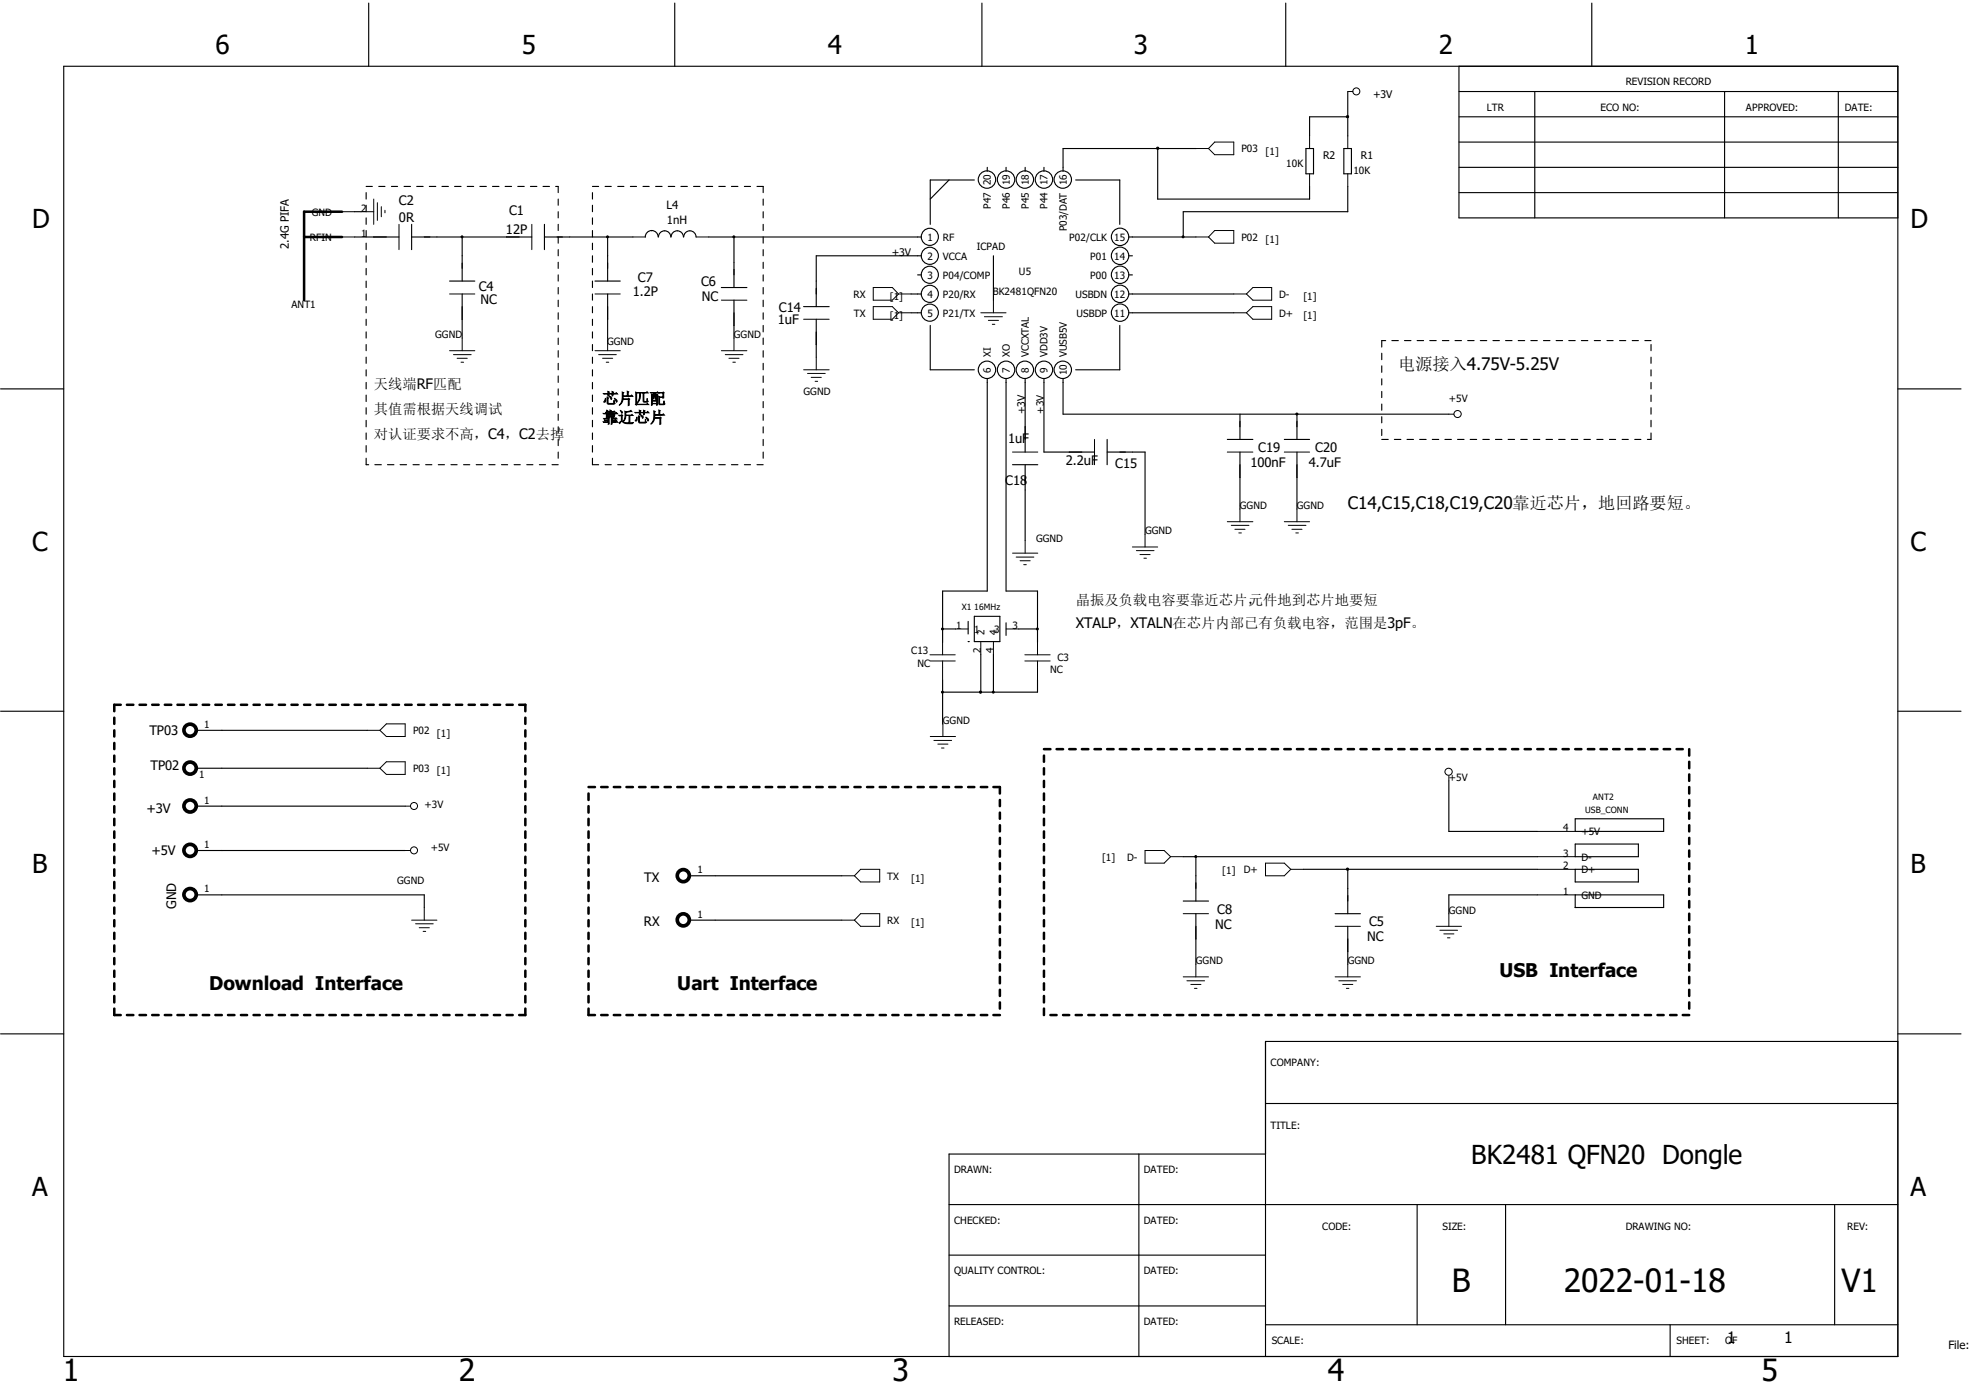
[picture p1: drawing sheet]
<svg xmlns="http://www.w3.org/2000/svg" width="297mm" height="210mm" viewBox="0 0 297 210" stroke-linecap="round" stroke-linejoin="round" font-family="sans-serif">
<g fill="none" stroke="#000" stroke-width=".17">
<path d="M9.6 10h276.5v194.5h-276.5zM55.6 .5v9.5M101.7 .5v9.5M148 .5v9.5M193.8 .5v9.5M203.2 17.6h-5.8v2.9M203.2 13.8v6.7M220 13.8h66.1M220 17.6h66.1M220 10v22.9h66.1M231.4 13.8v19.1M240 .5v9.5"/>
<path d="M260 13.8v19.1M277.2 13.8v19.1M53.5 35.7h6.7M53.5 31.9h.9M55.2 28.1h.9M55.2 29v1M55.2 30.9v1M55.2 32.9v.9M55.2 34.8v.9M55.2 36.7v.9M55.2 38.6v.9M57.1 28.1h.9"/>
<path d="M59 28.1h.9M60.9 28.1h1M62.1 35.7h18.1M62.1 33.8v3.8M62.8 28.1h1M64.7 28.1h1M66.6 28.1h1M68.5 28.1h1M69.7 35.7v6.7M70.4 28.1h1M72.3 28.1h1M74.3 28.1h.9"/>
<path d="M76.2 28.1h.9M78.1 28.1h.9M80 28.1h.9M81.9 28.1h.9M82.1 35.7h13.3M82.1 33.8v3.8M83.8 28.1h.4v.9M84.2 30v.9M84.2 31.9v1M84.2 33.8v1M84.2 35.7v1M84.2 37.6v1"/>
<path d="M84.2 39.5v1M89.3 29v1M89.3 30.9v1M89.3 32.9v.9M89.3 34.8v.9M89.3 36.7v.9M89.3 38.6v.9M89.3 28.1h1M91.2 28.1h1M91.6 35.7v6.7M93.1 28.1h1M95 28.1h1"/>
<path d="M96.9 28.1h1M98.3 34.8a.86 .86 0 0 0-1 .9M98.3 34.8a.97 .97 0 0 1 .9 .9M98.8 28.1h1M100.8 28.1h.9M101.1 35.7a.93 .93 0 0 0-.9-.9 .93 .93 0 0 0-.9 .9M102.7 28.1h.9M103 35.7a.93 .93 0 0 0-.9-.9 .93 .93 0 0 0-.9 .9M104.6 28.1h.9M104.9 35.7a.93 .93 0 0 0-.9-.9 .93 .93 0 0 0-.9 .9M106.5 28.1h.9M106.8 35.7h32.1"/>
<path d="M108.4 28.1h.9M110.3 28.1h1M110.7 35.7v7.6M112.2 28.1h1M114.1 28.1h1v.9M115.1 30v.9M115.1 31.9v1M115.1 33.8v1M115.1 35.7v1M115.1 37.6v1M115.1 39.5v1M138.9 38.6h-15.8v7.6"/>
<path d="M143.1 27.1l-2.8 2.9M146.9 27.1h-6.6v6.7M148.8 25.2v.6M149.8 38.6v6.7M151.7 25.2v.6M154.6 25.2v.6M157.4 25.2v.6M162.2 27.1h6.6v6.7M170.2 35.7h10.1M170.2 38.6h.5M174.5 22.4v7.6h22.9v-1.9M180.3 22.4h-20v3.4"/>
<path d="M196.9 22.4h1.1v3.8h-1.1zM202.6 22.4h1.2v3.8h-1.2zM203.2 28.1v3.8h-24.8v3.8M220 21.4h66.1M220 25.2h66.1M220 29h66.1M.1 58.6h9.5M55.2 40.5v.9M55.2 42.4v.9M55.2 44.3v1M55.2 46.2v1M55.2 48.1v1"/>
<path d="M55.2 50v1M55.2 51.9v1M55.2 53.8v1M55.2 55.8v.9M55.2 57.7v.9M55.2 59.6v.9M67.8 42.4h3.8M69.7 44.3v6.7M84.2 41.4v1M84.2 43.3v1M84.2 45.3v.9M84.2 47.2v.9"/>
<path d="M84.2 49.1v.9M84.2 51v.9M84.2 52.9v.9M84.2 54.8v1M84.2 56.7v1M84.2 58.6v1M89.3 40.5v.9M89.3 42.4v.9M89.3 44.3v1M89.3 46.2v1M89.3 48.1v1M89.3 50v1"/>
<path d="M89.3 51.9v1M89.3 53.8v1M89.3 55.8v.9M89.3 57.7v.9M89.3 59.6v.9M89.7 42.4h3.8M91.6 44.3v6.7M108.8 43.3h3.8M110.7 45.3v5.7M115.1 41.4v1M115.1 43.3v1M115.1 45.3v.9"/>
<path d="M115.1 47.2v.9M115.1 49.1v.9M115.1 51v.9M115.1 52.9v.9M115.1 54.8v1M115.1 56.7v1M115.1 58.6v1M121.2 46.2h3.8M123.1 48.1v5.7M137.4 44.3h1.5M137.4 47.2h1.5M138.3 41.4h.6"/>
<path d="M140.3 49.1v6.7h6.6M148.8 57.1v32h-6.7v7.7M151.7 57.1v32h4.7v7.7M154.6 57.1v11.1M157.4 57.1v11.1h7.6M160.3 57.1v5.3h58.1M168.8 49.1v6.7h-6.6M170.2 41.4h.5M170.2 44.3h15.8M170.2 47.2h15.8M208.3 53.3v.9M208.3 55.2v.9"/>
<path d="M208.3 57.1v.9M208.3 59v.9M208.9 51.4h-.6v.9M209.8 51.4h1M211.8 51.4h.9M213.7 51.4h.9M215.6 51.4h.9M217.5 51.4h.9M219.4 51.4h.9M221.3 51.4h.9M223.2 51.4h1M225.1 51.4h1"/>
<path d="M227 51.4h1M228.9 51.4h1M230.8 51.4h1M232.7 51.4h1M234.6 51.4h1M236.5 51.4h1M238.4 51.4h1M240.4 51.4h.9M242.3 51.4h.9M244.2 51.4h.9M246.1 51.4h.9M248 51.4h.9"/>
<path d="M248.9 51.9v1M248.9 53.8v1M248.9 55.8v.9M248.9 57.7v.9M248.9 59.6v.9M286.1 58.6h9.6M55.2 69.1v1h.4M55.2 61.5v.9M55.2 63.4v.9M55.2 65.3v1M55.2 67.2v1M56.5 70.1h1"/>
<path d="M58.4 70.1h1M60.3 70.1h1M62.3 70.1h.9M64.2 70.1h.9M66.1 70.1h.9M68 70.1h.9M69.9 70.1h.9M71.8 70.1h.9M73.7 70.1h.9M75.6 70.1h.9M77.5 70.1h.9M79.4 70.1h.9"/>
<path d="M81.3 70.1h1M83.2 70.1h1M84.2 60.5v1M84.2 62.4v1M84.2 64.3v1M84.2 66.3v.9M84.2 68.2v.9M89.3 61.5v.9M89.3 63.4v.9M89.3 65.3v1M89.3 67.2v1M89.3 69.1v1h1"/>
<path d="M91.2 70.1h1M93.1 70.1h1M95 70.1h1M96.9 70.1h1M98.8 70.1h1M100.8 70.1h.9M102.7 70.1h.9M104.6 70.1h.9M106.5 70.1h.9M108.4 70.1h.9M110.3 70.1h1M112.2 70.1h1"/>
<path d="M114.1 70.1h1M115.1 60.5v1M115.1 62.4v1M115.1 64.3v1M115.1 66.3v.9M115.1 68.2v.9M152.7 70.1h3.8M154.6 70.1v11.4M166.9 68.2h5.7v12.4M166.9 66.3v3.8M185 66.3h3.9M186.9 62.4v3.9"/>
<path d="M186.9 68.2v8.6M193.6 66.3h3.8M195.5 62.4h.1M195.5 62.4v3.9M195.5 68.2v8.6M208.3 60.9v.9M208.3 62.8v1M208.3 64.7v1M208.3 66.3h1M210.2 66.3h1M212.1 66.3h1M214 66.3h1"/>
<path d="M215.9 66.3h1M217.8 66.3h1M219.8 66.3h.9M221.7 66.3h.9M223.6 66.3h.9M225.5 66.3h.9M227.4 66.3h.9M229.3 66.3h1M231.2 66.3h1M233.1 66.3h1M235 66.3h1M236.9 66.3h1"/>
<path d="M238.8 66.3h1M240.7 66.3h1M242.7 66.3h.9M244.6 66.3h.9M246.5 66.3h.9M248.9 65.3v1h-.5M248.9 61.5v.9M248.9 63.4v.9M142.1 94.8h2M146 93.7v1.9M146.9 92.9h3.8v3.8h-3.8zM147.9 98.6v5.8"/>
<path d="M149.8 98.6v5.8M151.7 93.9v1.9M153.6 94.8h2.8M.1 107.2h9.5M29.6 110.1h25.8M29.6 115.8h25.8M142.1 102.5l.1 6.6M156.4 102.5v1.9h-14.3M218.4 117.7v7.6h13.4M286.1 107.2h9.6M29.6 128.2h31.5M29.6 134.9h34.4v1.9"/>
<path d="M29.6 121.5h31.5M104 132h22.9M104 138.7h22.9M178.4 129.2h53.4M178.4 135.8h3.8M180.3 129.2v6.6M180.3 137.8v7.6M196.5 131.1h35.3M201.3 137.8h3.8M203.2 131.1v6.7M203.2 139.7v5.7M231.8 134.9h-13.4v2.9"/>
<path d="M237.5 134.9h13.3v1.9h-13.3zM237.5 123.4h13.3v1.9h-13.3zM237.5 127.3h9.5v1.9h-9.5zM237.5 131.1h9.5v1.9h-9.5zM.1 155.9h9.5M286.1 157h-95.3v47.5M286.1 155.9h9.6M171.7 174v30.5M190.8 166.4h95.3M190.8 174h-47.7v30.5M143.1 181.6h143M143.1 189.2h47.7"/>
<path d="M143.1 196.9h47.7M190.8 199.7h95.3M213.7 181.6v18.1M227 181.6v18.1M251.8 199.7v4.8M276.6 181.6v18.1"/>
<circle cx="140.2" cy="35.7" r="1.29"/>
<circle cx="140.2" cy="38.6" r="1.29"/>
<circle cx="148.8" cy="27.1" r="1.31"/>
<circle cx="151.7" cy="27.1" r="1.31"/>
<circle cx="154.5" cy="27.1" r="1.31"/>
<circle cx="157.4" cy="27.1" r="1.31"/>
<circle cx="160.2" cy="27.1" r="1.31"/>
<circle cx="168.9" cy="38.6" r="1.31"/>
<circle cx="168.9" cy="35.7" r="1.31"/>
<circle cx="140.2" cy="44.3" r="1.29"/>
<circle cx="140.2" cy="41.4" r="1.29"/>
<circle cx="140.2" cy="47.1" r="1.29"/>
<circle cx="148.8" cy="55.8" r="1.31"/>
<circle cx="151.7" cy="55.8" r="1.31"/>
<circle cx="154.5" cy="55.8" r="1.31"/>
<circle cx="157.4" cy="55.8" r="1.31"/>
<circle cx="160.2" cy="55.8" r="1.31"/>
<circle cx="168.9" cy="44.3" r="1.31"/>
<circle cx="168.9" cy="41.4" r="1.31"/>
<circle cx="168.9" cy="47.1" r="1.31"/>
</g>
<g fill="none" stroke="#000" stroke-width=".38">
<path d="M45.8 35.7h5.8M51.6 31.9h-5.8v13.4M17.2 108.2v.9M17.2 110.1v.9M17.2 112v.9M17.2 113.9v1M17.2 115.8v1M17.2 117.7v1M17.2 119.6v1M18.2 106.3h-1v.9M19.1 106.3h1M21 106.3h1"/>
<path d="M22.9 106.3h1M24.8 106.3h1M26.8 106.3h.9M28.7 106.3h.9M30.6 106.3h.9M32.5 106.3h.9M34.4 106.3h.9M36.3 106.3h1M38.2 106.3h1M40.1 106.3h1M42 106.3h1M43.9 106.3h1"/>
<path d="M45.8 106.3h1M47.8 106.3h.9M49.7 106.3h.9M51.6 106.3h.9M53.5 106.3h.9M55.4 106.3h.9M57.3 106.3h1M59.2 106.3h1M61.1 106.3h1M63 106.3h1M64.9 106.3h1M66.8 106.3h1"/>
<path d="M68.7 106.3h1M70.7 106.3h.9M72.6 106.3h.9M74.5 106.3h.9M76.4 106.3h.9M78.3 106.3h.9v.9M79.2 108.2v.9M79.2 110.1v.9M79.2 112v.9M79.2 113.9v1M79.2 115.8v1M79.2 117.7v1"/>
<path d="M79.2 119.6v1M88.7 119.6v1M88.7 118.7h1M90.6 118.7h1M92.5 118.7h1M94.4 118.7h1M96.4 118.7h.9M98.3 118.7h.9M100.2 118.7h.9M102.1 118.7h.9M104 118.7h.9M105.9 118.7h.9"/>
<path d="M107.8 118.7h1M109.7 118.7h1M111.6 118.7h1M113.5 118.7h1M115.4 118.7h1M117.3 118.7h1M119.3 118.7h.9M121.2 118.7h.9M123.1 118.7h.9M125 118.7h.9M126.9 118.7h.9M128.8 118.7h1"/>
<path d="M130.7 118.7h1M132.6 118.7h1M134.5 118.7h1M136.4 118.7h1M138.3 118.7h1M140.3 118.7h.9M142.2 118.7h.9M144.1 118.7h.9M146 118.7h.9M147.9 118.7h.9M149.8 118.7h.9v.9M157.4 113.9v1"/>
<path d="M157.4 115.8v1M157.4 117.7v1M157.4 119.6v1M157.4 112.9h1M159.3 112.9h1M161.2 112.9h1M163.1 112.9h1M165 112.9h1M166.9 112.9h1M168.8 112.9h1M170.7 112.9h1M172.6 112.9h1"/>
<path d="M174.5 112.9h1M176.5 112.9h.9M178.4 112.9h.9M180.3 112.9h.9M182.2 112.9h.9M184.1 112.9h.9M186 112.9h.9M187.9 112.9h1M189.8 112.9h1M191.7 112.9h1M193.6 112.9h1M195.5 112.9h1"/>
<path d="M197.4 112.9h1M199.3 112.9h1M201.3 112.9h.9M203.2 112.9h.9M205.1 112.9h.9M207 112.9h.9M208.9 112.9h.9M210.8 112.9h1M212.7 112.9h1M214.6 112.9h1M216.5 112.9h1M218.4 112.9h1"/>
<path d="M220.3 112.9h1M222.2 112.9h1M224.2 112.9h.9M226.1 112.9h.9M228 112.9h.9M229.9 112.9h.9M231.8 112.9h.9M233.7 112.9h.9M235.6 112.9h.9M237.5 112.9h.9M239.4 112.9h1M241.3 112.9h1"/>
<path d="M243.2 112.9h1M245.1 112.9h1M247 112.9h1M248.9 112.9h1M250.8 112.9h1M252.8 112.9h.9M254.7 112.9v1M254.7 114.9v.9M254.7 116.8v.9M254.7 118.7v.9M17.2 121.5v1M17.2 123.4v1"/>
<path d="M17.2 125.3v1M17.2 127.3v.9M17.2 129.2v.9M17.2 131.1v.9M17.2 133v.9M17.2 134.9v.9M17.2 136.8v1M17.2 138.7v1M79.2 121.5v1M79.2 123.4v1M79.2 125.3v1M79.2 127.3v.9"/>
<path d="M79.2 129.2v.9M79.2 131.1v.9M79.2 133v.9M79.2 134.9v.9M79.2 136.8v1M79.2 138.7v1M88.7 121.5v1M88.7 123.4v1M88.7 125.3v1M88.7 127.3v.9M88.7 129.2v.9M88.7 131.1v.9"/>
<path d="M88.7 133v.9M88.7 134.9v.9M88.7 136.8v1M88.7 138.7v1M150.7 120.6v.9M150.7 122.5v.9M150.7 124.4v.9M150.7 126.3v1M150.7 128.2v1M150.7 130.1v1M150.7 132v1M150.7 133.9v1"/>
<path d="M150.7 135.8v1M150.7 137.8v.9M150.7 139.7v.9M157.4 121.5v1M157.4 123.4v1M157.4 125.3v1M157.4 127.3v.9M157.4 129.2v.9M157.4 131.1v.9M157.4 133v.9M157.4 134.9v.9M157.4 136.8v1"/>
<path d="M157.4 138.7v1M254.7 120.6v.9M254.7 122.5v.9M254.7 124.4v.9M254.7 126.3v1M254.7 128.2v1M254.7 130.1v1M254.7 132v1M254.7 133.9v1M254.7 135.8v1M254.7 137.8v.9M254.7 139.7v.9"/>
<path d="M17.2 152.1v.9h1M17.2 140.6v1M17.2 142.5v1M17.2 144.4v1M17.2 146.3v1M17.2 148.3v.9M17.2 150.2v.9M19.1 153h1M21 153h1M22.9 153h1M24.8 153h1M26.8 153h.9"/>
<path d="M28.7 153h.9M30.6 153h.9M32.5 153h.9M34.4 153h.9M36.3 153h1M38.2 153h1M40.1 153h1M42 153h1M43.9 153h1M45.8 153h1M47.8 153h.9M49.7 153h.9"/>
<path d="M51.6 153h.9M53.5 153h.9M55.4 153h.9M57.3 153h1M59.2 153h1M61.1 153h1M63 153h1M64.9 153h1M66.8 153h1M68.7 153h1M70.7 153h.9M72.6 153h.9"/>
<path d="M74.5 153h.9M76.4 153h.9M79.2 152.1v.9h-.9M79.2 140.6v1M79.2 142.5v1M79.2 144.4v1M79.2 146.3v1M79.2 148.3v.9M79.2 150.2v.9M88.7 152.1v.9h1M88.7 140.6v1M88.7 142.5v1"/>
<path d="M88.7 144.4v1M88.7 146.3v1M88.7 148.3v.9M88.7 150.2v.9M90.6 153h1M92.5 153h1M94.4 153h1M96.4 153h.9M98.3 153h.9M100.2 153h.9M102.1 153h.9M104 153h.9"/>
<path d="M105.9 153h.9M107.8 153h1M109.7 153h1M111.6 153h1M113.5 153h1M115.4 153h1M117.3 153h1M119.3 153h.9M121.2 153h.9M123.1 153h.9M125 153h.9M126.9 153h.9"/>
<path d="M128.8 153h1M130.7 153h1M132.6 153h1M134.5 153h1M136.4 153h1M138.3 153h1M140.3 153h.9M142.2 153h.9M144.1 153h.9M146 153h.9M147.9 153h.9M149.8 153h.9"/>
<path d="M150.7 141.6v.9M150.7 143.5v.9M150.7 145.4v.9M150.7 147.3v1M150.7 149.2v1M150.7 151.1v1M157.4 140.6v1M157.4 142.5v1M157.4 144.4v1M157.4 146.3v1M157.4 148.3v.9M157.4 150.2v.9"/>
<path d="M157.4 152.1v.9M158.4 153h.9M160.3 153h.9M162.2 153h.9M164.1 153h.9M166 153h.9M167.9 153h.9M169.8 153h.9M171.7 153h.9M173.6 153h.9M175.5 153h1M177.4 153h1"/>
<path d="M179.3 153h1M181.2 153h1M183.1 153h1M185 153h1M186.9 153h1M188.9 153h.9M190.8 153h.9M192.7 153h.9M194.6 153h.9M196.5 153h.9M198.4 153h.9M200.3 153h1"/>
<path d="M202.2 153h1M204.1 153h1M206 153h1M207.9 153h1M209.8 153h1M211.8 153h.9M213.7 153h.9M215.6 153h.9M217.5 153h.9M219.4 153h.9M221.3 153h.9M223.2 153h1"/>
<path d="M225.1 153h1M227 153h1M228.9 153h1M230.8 153h1M232.7 153h1M234.6 153h1M236.5 153h1M238.4 153h1M240.4 153h.9M242.3 153h.9M244.2 153h.9M246.1 153h.9"/>
<path d="M248 153h.9M249.9 153h.9M251.8 153h1M253.7 153h1M254.7 141.6v.9M254.7 143.5v.9M254.7 145.4v.9M254.7 147.3v1M254.7 149.2v1M254.7 151.1v1"/>
</g>
<g fill="none" stroke="#000" stroke-width=".55">
<circle cx="28.7" cy="110.1" r=".92"/>
<circle cx="28.7" cy="115.8" r=".92"/>
<circle cx="28.7" cy="134.9" r=".92"/>
<circle cx="28.7" cy="128.2" r=".92"/>
<circle cx="28.7" cy="121.5" r=".92"/>
<circle cx="103" cy="132" r=".91"/>
<circle cx="103" cy="138.7" r=".91"/>
</g>
<g fill="none" stroke="#000" stroke-width=".15">
<path d="M203.2 13.8h.8M51.6 35.7h1.9M51.6 31.9h1.9M54.4 31.9h1.9M56.3 30v3.8M56.9 30.6v2.6M57.5 31.2v1.5M58 31.7v.4M60.2 33.8v3.8M80.2 33.8v3.8M95.4 35.7h1.9M104.9 35.7h1.9"/>
<path d="M180.3 35.7h1.9M180.3 22.4h1.9M183.1 34.8h2.9v1.9h-2.9l-.9-1zM183.1 21.4h2.9v1.9h-2.9l-.9-.9zM197.4 20.5v1.9M197.4 26.2v1.9M203.2 20.5v1.9M203.2 26.2v1.9M67.8 44.3h3.8M67.8 52.9h3.8M68.4 53.5h2.6M68.9 54h1.5"/>
<path d="M69.5 54.6h.4M69.7 51v1.9M89.7 44.3h3.8M89.7 52.9h3.8M90.3 53.5h2.6M90.8 54h1.6M91.4 54.6h.4M91.6 51v1.9M108.8 45.3h3.8M108.8 52.9h3.8M109.3 53.5h2.7M109.9 54h1.5"/>
<path d="M110.5 54.6h.4M110.7 51v1.9M121.2 48.1h3.8M121.2 55.8h3.8M121.8 56.3h2.6M122.3 56.9h1.5M122.9 57.5h.4M123.1 53.8v2M131.7 46.2h2.8l1 1-1 .9h-2.8zM131.7 43.3h2.8l1 1-1 1h-2.8zM135.5 44.3h1.9M135.5 47.2h1.9"/>
<path d="M147.9 47.2h3.8M148.4 47.8h2.7M149 48.3h1.5M149.6 48.9h.4M149.8 45.3v1.9M186 44.3h1.9M186 47.2h1.9M187.9 47.2l1-1h2.8v1.9h-2.8zM188.9 43.3h2.8v2h-2.8l-1-1zM152.7 68.2h3.8M165 66.3v3.8M185 68.2h3.9"/>
<path d="M185 78.7h3.9M185.6 79.2h2.7M186.2 79.8h1.5M186.9 76.8v1.9M193.6 68.2h3.8M193.6 78.7h3.8M194.2 79.2h2.7M194.8 79.8h1.5M195.5 76.8v1.9M218.4 62.4h.8M140.2 98.7h3.8M140.2 99.7h3.8"/>
<path d="M142.1 96.8v1.9M142.1 99.7v2.8M144.1 94.8h1.9M146 96.7h.1M147.9 96.7v1.9M149.8 96.7v1.9M151.7 94.8h1.9M152.7 83.4h3.8M153.2 84h2.7M153.8 84.5h1.5M154.3 85.1h.4M154.5 98.7h3.8"/>
<path d="M154.5 99.7h3.8M154.6 81.5v1.9M156.4 96.8v1.9M156.4 99.7v2.8M170.7 82.5h3.8M171.3 83h2.7M171.9 83.6h1.5M172.5 84.2h.3M172.6 80.6v1.9M186.8 80.3h.4M195.4 80.3h.3M55.4 110.1h1.9"/>
<path d="M55.4 115.8h1.9M57.3 110.1l1-1h2.8v1.9h-2.8zM58.3 114.9h2.8v1.9h-2.8l-1-1zM140.3 111h3.8M140.8 111.6h2.7M141.4 112.2h1.5M141.9 112.8h.4M142.2 109.1v1.9M218.4 117v.7M61.1 121.5h.8M61.1 128.2h.8M62.1 138.7h3.8"/>
<path d="M62.7 139.3h2.6M63.2 139.9h1.5M64 136.8v1.9M126.9 138.7h1.9M126.9 132h1.9M129.8 131.1h2.8v1.9h-2.8l-1-1zM129.8 137.8h2.8v1.9h-2.8l-1-1zM172.6 128.2h2.9l1 1-1 .9h-2.9zM176.5 129.2h1.9M178.4 137.8h3.8M190.8 130.1h2.8l1 1-1 .9h-2.8zM194.6 131.1h1.9"/>
<path d="M201.3 139.7h3.8M216.5 139.7h3.8M218.4 137.8v1.9M231.8 134.9h5.7M231.8 131.1h5.7M231.8 129.2h5.7M231.8 125.3h5.7M237.5 136.8h.1M63.8 140.4h.4M178.4 147.3h3.8M178.9 147.9h2.7M179.5 148.4h1.6"/>
<path d="M180.1 149h.4M180.3 145.4v1.9M201.3 147.3h3.8M201.8 147.9h2.7M202.4 148.4h1.6M203 149h.4M203.2 145.4v1.9M217.1 140.3h2.7M217.7 140.8h1.5M218.2 141.4h.4"/>
<circle cx="204.5" cy="13.8" r=".53"/>
<circle cx="219.8" cy="62.4" r=".54"/>
<circle cx="218.4" cy="116.4" r=".54"/>
<circle cx="62.4" cy="128.2" r=".53"/>
<circle cx="62.4" cy="121.5" r=".53"/>
</g>
<g fill="#000" stroke="#000" stroke-width=".15">
<circle cx="203.2" cy="17.6" r=".17"/>
<circle cx="69.7" cy="35.7" r=".15"/>
<circle cx="91.6" cy="35.7" r=".15"/>
<circle cx="110.6" cy="35.7" r=".15"/>
<circle cx="174.5" cy="22.4" r=".17"/>
<circle cx="178.4" cy="35.7" r=".15"/>
<circle cx="195.5" cy="62.4" r=".15"/>
<circle cx="142.1" cy="94.8" r=".15"/>
<circle cx="156.4" cy="94.8" r=".15"/>
<circle cx="142.1" cy="104.4" r=".15"/>
<circle cx="147.8" cy="104.4" r=".17"/>
<circle cx="149.8" cy="104.4" r=".15"/>
<circle cx="180.3" cy="129.1" r=".15"/>
<circle cx="203.2" cy="131" r=".17"/>
</g>
<g font-size="4.8">
<text x="218.9" y="194.9">B</text>
<text x="235.8" y="194.9">2022-01-18</text>
<text x="277.7" y="194.9">V1</text>
</g>
<g font-size="4.6">
<text x="9.5" y="208.2">1</text>
<text x="69.2" y="208.2">2</text>
<text x="134.6" y="208.2">3</text>
<text x="200.2" y="208.2">4</text>
<text x="265.6" y="208.2">5</text>
</g>
<g font-size="3.9">
<text x="32.5" y="8.1">6</text>
<text x="78.7" y="8.1">5</text>
<text x="124.8" y="8.1">4</text>
<text x="170.9" y="8.1">3</text>
<text x="216.9" y="8.1">2</text>
<text x="263" y="8.1">1</text>
<text x="4.9" y="34.4">D</text>
<text x="288" y="34.4">D</text>
<text x="4.9" y="83">C</text>
<text x="288" y="83">C</text>
<text x="4.9" y="131.7">B</text>
<text x="288" y="131.7">B</text>
<text x="221.8" y="175.5">BK2481 QFN20 Dongle</text>
<text x="4.9" y="180.3">A</text>
<text x="288" y="180.3">A</text>
</g>
<g font-size="2.8">
<text x="31.5" y="149.2">Download Interface</text>
<text x="102.1" y="149.2">Uart Interface</text>
<text x="226.1" y="147.3">USB Interface</text>
</g>
<g font-size="2.6">
<text x="210.8" y="55.8">电源接入4.75V-5.25V</text>
<text x="203.2" y="76.8">C14,C15,C18,C19,C20靠近芯片，地回路要短。</text>
</g>
<g font-size="2.4">
<text x="90.8" y="60.9">芯片匹配</text>
<text x="90.8" y="63.8">靠近芯片</text>
<text x="260.4" y="202.5">1</text>
<text x="269" y="202.5">1</text>
</g>
<g font-size="2.2">
<text x="56.3" y="58.6">天线端RF匹配</text>
<text x="56.3" y="62.4">其值需根据天线调试</text>
<text x="56.3" y="66.3">对认证要求不高，C4，C2去掉</text>
<text x="162.2" y="91.2">晶振及负载电容要靠近芯片，</text>
<text x="162.2" y="94.7">XTALP，XTALN在芯片内部已有负载电容，范围是3pF。</text>
<text x="188.3" y="91.2">元件地到芯片地要短</text>
</g>
<g font-size="2">
<text x="60.2" y="30.9">C2</text>
<text x="60.2" y="33.4">0R</text>
<text x="76.3" y="35.3">12P</text>
<text x="76.8" y="32.4">C1</text>
<text x="72.2" y="43.9">C4</text>
<text x="72.4" y="45.8">NC</text>
<text x="95.4" y="44.6">1.2P</text>
<text x="96.2" y="42.6">C7</text>
<text x="105.7" y="43.1">C6</text>
<text x="105.8" y="45.4">NC</text>
<text x="117.4" y="47">C14</text>
<text x="117.3" y="48.9">1uF</text>
<text x="152" y="66.8">1uF</text>
<text x="160.7" y="70.1">2.2uF</text>
<text x="168.1" y="70.6">C15</text>
<text x="188.5" y="70.4">100nF</text>
<text x="189.7" y="68.2">C19</text>
<text x="197.3" y="70.4">4.7uF</text>
<text x="198.3" y="68.2">C20</text>
<text x="151.6" y="73.1">C18</text>
<text x="22.5" y="110.8">TP03</text>
<text x="22.7" y="116.2">TP02</text>
<text x="22.1" y="122.5">+3V</text>
<text x="22.9" y="128.9">+5V</text>
<text x="26.5" y="137.1" transform="rotate(-90 26.5 137.1)">GND</text>
<text x="97.1" y="133">TX</text>
<text x="183.5" y="137.8">C8</text>
<text x="97.1" y="139.7">RX</text>
<text x="183.2" y="140">NC</text>
<text x="206.1" y="141.9">NC</text>
<text x="206.4" y="139.7">C5</text>
</g>
<g font-size="1.7">
<text x="100.5" y="31.5">L4</text>
<text x="100.5" y="33.8">1nH</text>
<text x="43.6" y="37.5" transform="rotate(-90 43.6 37.5)">2.4G PIFA</text>
<text x="293.8" y="203.3">File:</text>
</g>
<g font-size="1.6">
<text x="207" y="14.8">+3V</text>
<text x="199.5" y="24">R2</text>
<text x="205.2" y="24">R1</text>
<text x="134.5" y="38.6">+3V</text>
<text x="154.6" y="62.5" transform="rotate(-90 154.6 62.5)">+3V</text>
</g>
<g font-size="1.5">
<text x="224.2" y="16.7">LTR</text>
<text x="241.3" y="16.7">ECO NO:</text>
<text x="245.1" y="12.9">REVISION RECORD</text>
<text x="263.2" y="16.7">APPROVED:</text>
<text x="278.1" y="16.7">DATE:</text>
<text x="187.2" y="23">P03</text>
<text x="190.8" y="23.3">[1]</text>
<text x="149.4" y="27.9" transform="rotate(-90 149.4 27.9)">20</text>
<text x="152.2" y="27.9" transform="rotate(-90 152.2 27.9)">19</text>
<text x="155.1" y="27.9" transform="rotate(-90 155.1 27.9)">18</text>
<text x="157.9" y="27.9" transform="rotate(-90 157.9 27.9)">17</text>
<text x="160.8" y="27.9" transform="rotate(-90 160.8 27.9)">16</text>
<text x="193.9" y="25.2">10K</text>
<text x="204" y="26.2">10K</text>
<text x="47" y="32.5">GND</text>
<text x="54.4" y="35.7">1</text>
<text x="54.4" y="31.9">2</text>
<text x="149.4" y="31.5" transform="rotate(-90 149.4 31.5)">P47</text>
<text x="152.2" y="31.5" transform="rotate(-90 152.2 31.5)">P46</text>
<text x="155.1" y="31.5" transform="rotate(-90 155.1 31.5)">P45</text>
<text x="157.9" y="31.5" transform="rotate(-90 157.9 31.5)">P44</text>
<text x="160.8" y="34.9" transform="rotate(-90 160.8 34.9)">P03/DAT</text>
<text x="46.7" y="36.3">RFIN</text>
<text x="139.8" y="36.3">1</text>
<text x="139.8" y="39.2">2</text>
<text x="142.1" y="36.3">RF</text>
<text x="142.1" y="39.2">VCCA</text>
<text x="147.3" y="37.6">ICPAD</text>
<text x="153.6" y="41.4">U5</text>
<text x="161.2" y="36.3">P02/CLK 15</text>
<text x="164.4" y="39.2">P01</text>
<text x="168" y="39.2">14</text>
<text x="187.2" y="36.3">P02</text>
<text x="190.8" y="36.7">[1]</text>
<text x="43.9" y="46.4">ANT1</text>
<text x="128.7" y="44.9">RX</text>
<text x="128.7" y="47.8">TX</text>
<text x="134.2" y="45.3">[1]</text>
<text x="139.8" y="42">3</text>
<text x="139.8" y="44.9">4</text>
<text x="139.8" y="47.8">5</text>
<text x="142.1" y="42">P04/COMP</text>
<text x="142.1" y="44.9">P20/RX</text>
<text x="142.1" y="47.8">P21/TX</text>
<text x="149.7" y="44.5">BK2481QFN20</text>
<text x="162.1" y="44.9">USBDN</text>
<text x="162.3" y="47.8">USBDP</text>
<text x="164.4" y="42">P00</text>
<text x="168" y="47.8">11</text>
<text x="168" y="44.9">12</text>
<text x="168" y="42">13</text>
<text x="192.9" y="47.8">D+</text>
<text x="192.9" y="44.9">D-</text>
<text x="196.5" y="45.3">[1]</text>
<text x="65.6" y="51">GGND</text>
<text x="91.5" y="51.9">GGND</text>
<text x="110.7" y="51">GGND</text>
<text x="134.2" y="48.1">[1]</text>
<text x="149.4" y="53.9" transform="rotate(-90 149.4 53.9)">XI</text>
<text x="152.2" y="53.9" transform="rotate(-90 152.2 53.9)">XO</text>
<text x="155.1" y="53.9" transform="rotate(-90 155.1 53.9)">VCCXTAL</text>
<text x="157.9" y="53.9" transform="rotate(-90 157.9 53.9)">VDD3V</text>
<text x="160.8" y="53.8" transform="rotate(-90 160.8 53.8)">VUSB5V</text>
<text x="196.5" y="48.1">[1]</text>
<text x="121.2" y="59.6">GGND</text>
<text x="149.4" y="56.2" transform="rotate(-90 149.4 56.2)">6</text>
<text x="152.2" y="56.2" transform="rotate(-90 152.2 56.2)">7</text>
<text x="155.1" y="56.2" transform="rotate(-90 155.1 56.2)">8</text>
<text x="157.9" y="56.2" transform="rotate(-90 157.9 56.2)">9</text>
<text x="160.8" y="56.6" transform="rotate(-90 160.8 56.6)">10</text>
<text x="157.4" y="62.4" transform="rotate(-90 157.4 62.4)">+3V</text>
<text x="218.4" y="60.5">+5V</text>
<text x="186.9" y="76.8">GGND</text>
<text x="195.5" y="76.8">GGND</text>
<text x="156.2" y="81.7">GGND</text>
<text x="172.6" y="80.6">GGND</text>
<text x="144.1" y="94.8">1</text>
<text x="146.9" y="95.4">1</text>
<text x="148.4" y="95.8" transform="rotate(-90 148.4 95.8)">2</text>
<text x="149.9" y="95.4">3</text>
<text x="150.3" y="95.8" transform="rotate(-90 150.3 95.8)">4</text>
<text x="152.7" y="94.8">3</text>
<text x="137.4" y="98.6">C13</text>
<text x="138.3" y="100.5">NC</text>
<text x="147.9" y="98.5" transform="rotate(-90 147.9 98.5)">2</text>
<text x="149.8" y="98.5" transform="rotate(-90 149.8 98.5)">4</text>
<text x="158.3" y="101.5">NC</text>
<text x="159.4" y="99.6">C3</text>
<text x="30.8" y="109.7">1</text>
<text x="62.3" y="110.7">P02</text>
<text x="65.9" y="111">[1]</text>
<text x="142.2" y="109.1">GGND</text>
<text x="30" y="117.3">1</text>
<text x="62.3" y="116.4">P03</text>
<text x="65.9" y="116.8">[1]</text>
<text x="218.4" y="117.7">+5V</text>
<text x="30.8" y="121.2">1</text>
<text x="64" y="121.8">+3V</text>
<text x="235.7" y="125.3">4</text>
<text x="238.4" y="125.9">+5V</text>
<text x="30.8" y="127.8">1</text>
<text x="64.9" y="128.2">+5V</text>
<text x="105.2" y="131.7">1</text>
<text x="166.2" y="129.8">[1]</text>
<text x="169.9" y="129.8">D-</text>
<text x="184.3" y="131.8">[1]</text>
<text x="187.5" y="131.7">D+</text>
<text x="235.7" y="131.1">2</text>
<text x="235.7" y="129.2">3</text>
<text x="238.4" y="131.7">D+</text>
<text x="238.4" y="129.8">D-</text>
<text x="30.8" y="134.5">1</text>
<text x="59.9" y="133.2">GGND</text>
<text x="133.8" y="132.6">TX</text>
<text x="137.4" y="133">[1]</text>
<text x="218.4" y="137.8">GGND</text>
<text x="235.7" y="134.9">1</text>
<text x="238.4" y="135.5">GND</text>
<text x="105.2" y="138.3">1</text>
<text x="133.8" y="139.3">RX</text>
<text x="137.4" y="139.7">[1]</text>
<text x="180.3" y="145.4">GGND</text>
<text x="203.2" y="145.4">GGND</text>
<text x="191.6" y="160.7">COMPANY:</text>
<text x="191.6" y="170.2">TITLE:</text>
<text x="143.8" y="176.8">DRAWN:</text>
<text x="172.5" y="176.8">DATED:</text>
<text x="143.8" y="184.5">CHECKED:</text>
<text x="172.5" y="184.5">DATED:</text>
<text x="199.3" y="185.4">CODE:</text>
<text x="217.5" y="185.4">SIZE:</text>
<text x="245.1" y="185.4">DRAWING NO:</text>
<text x="278.5" y="185.4">REV:</text>
<text x="143.8" y="192.1">QUALITY CONTROL:</text>
<text x="172.5" y="192.1">DATED:</text>
<text x="143.8" y="199.7">RELEASED:</text>
<text x="172.5" y="199.7">DATED:</text>
<text x="191.7" y="202.6">SCALE:</text>
<text x="252.8" y="202.6">SHEET:</text>
<text x="260.1" y="202.6">OF</text>
</g>
<g font-size="1.3">
<text x="145" y="92">X1</text>
<text x="146.9" y="92">16MHz</text>
<text x="239" y="122.6">USB_CONN</text>
<text x="240.2" y="120.6">ANT2</text>
</g>
</svg>
